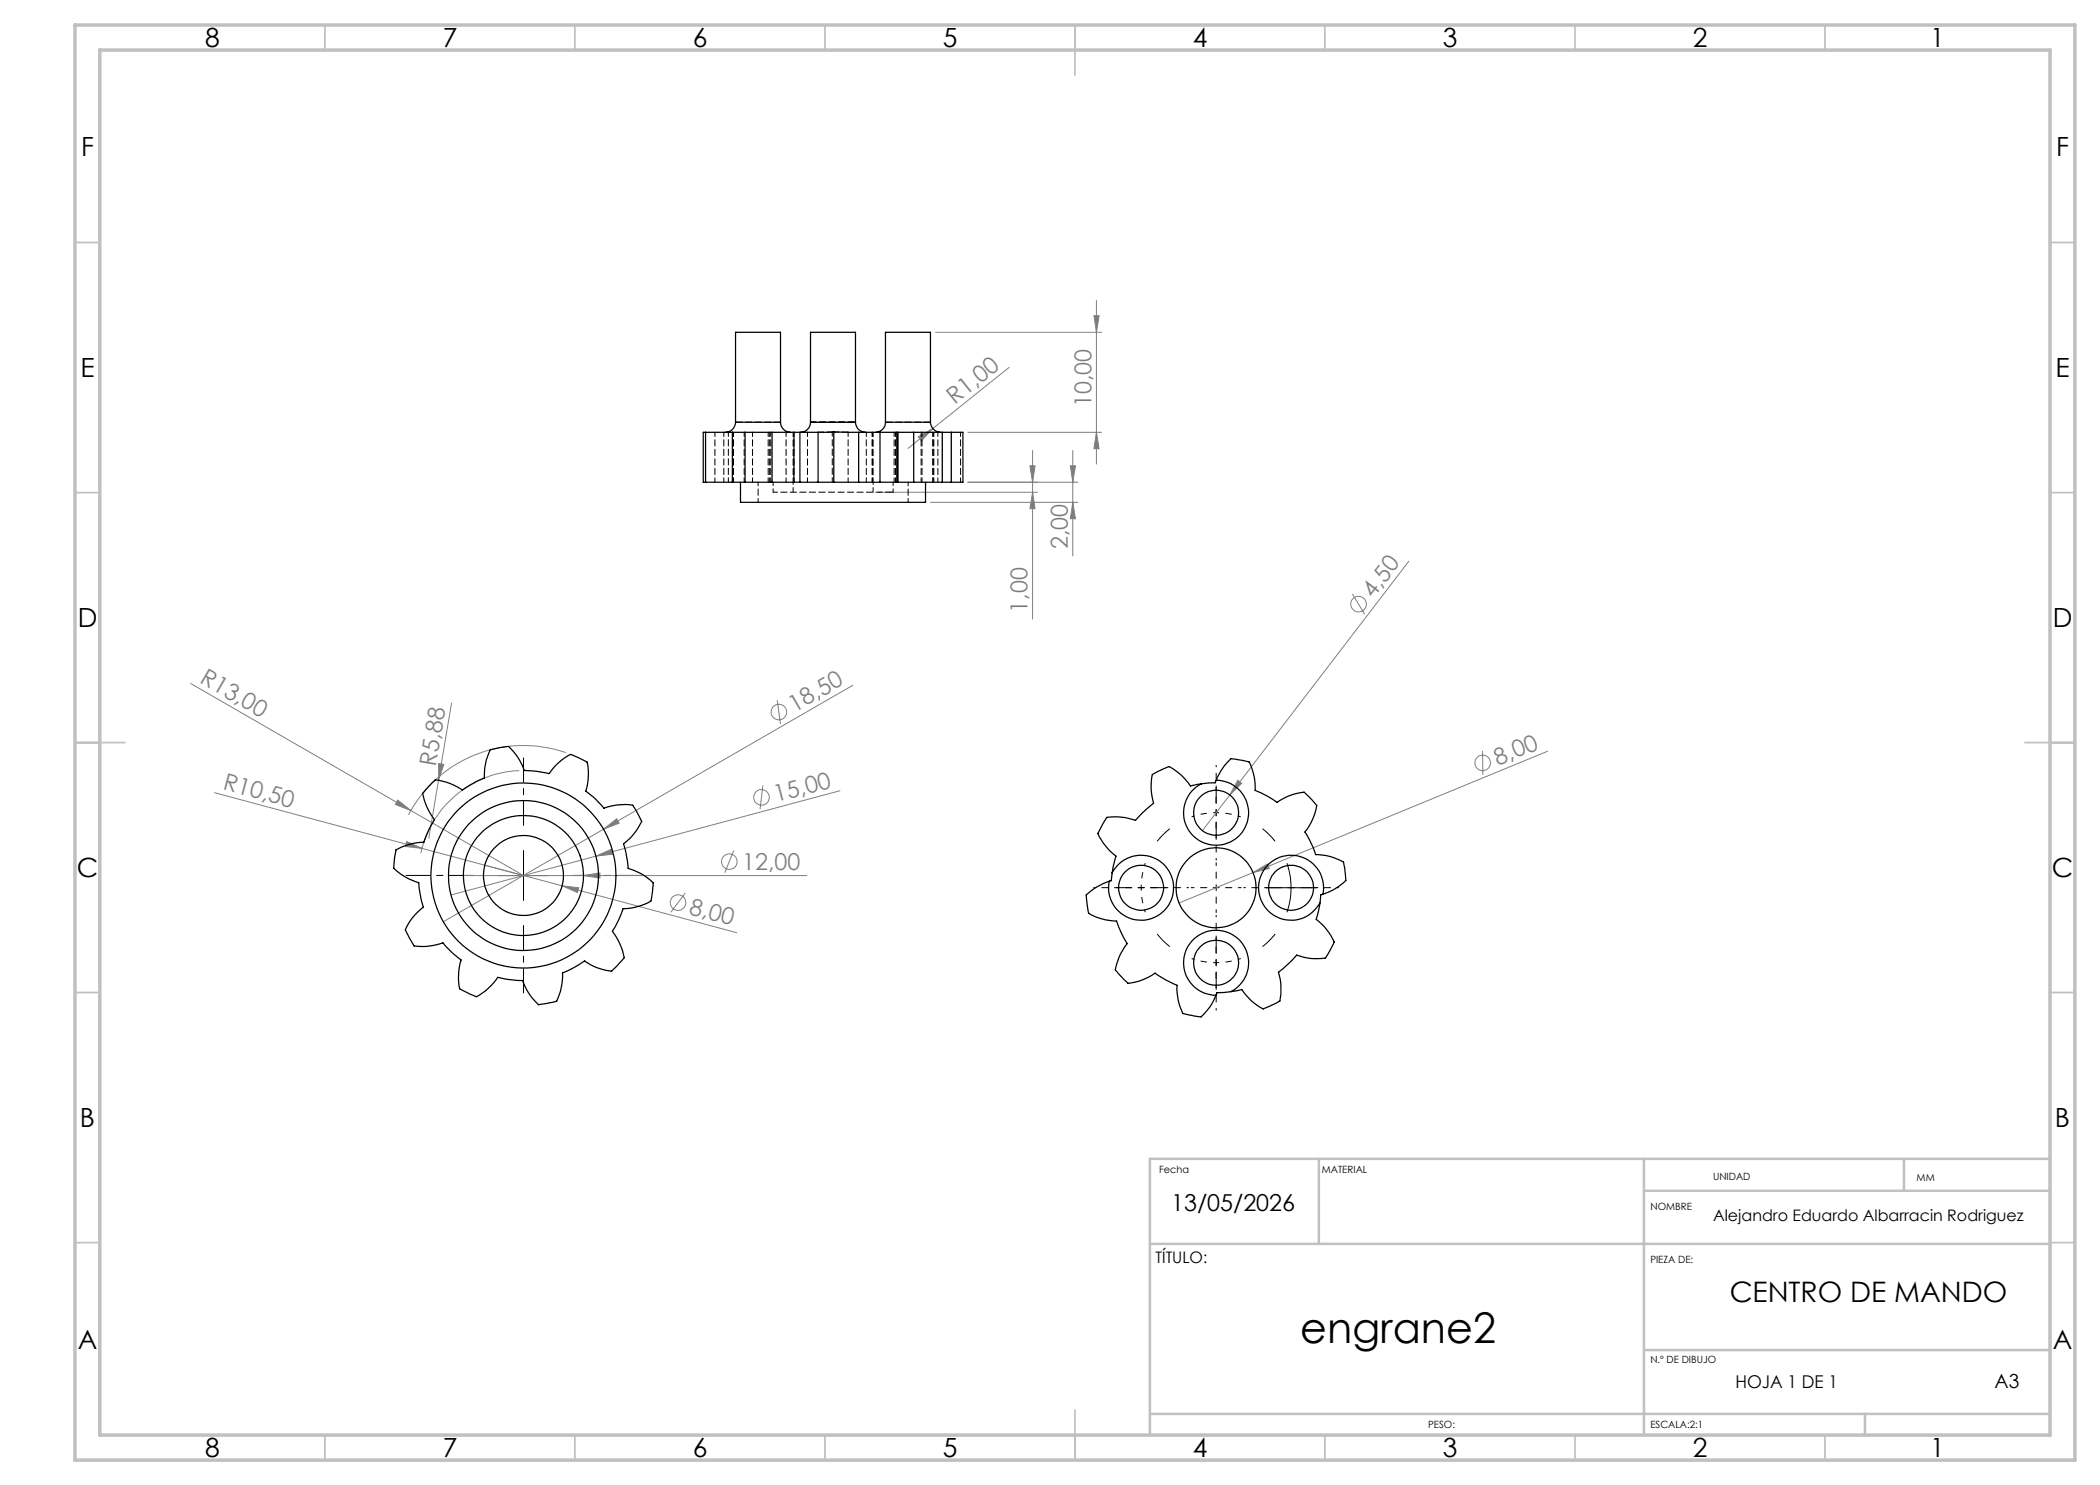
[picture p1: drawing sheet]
<svg xmlns="http://www.w3.org/2000/svg" width="420mm" height="297mm" viewBox="0 0 420 297" stroke-linecap="round" stroke-linejoin="round" font-family="sans-serif">
<g fill="none" stroke="#808080" stroke-width=".2">
<path d="M187.1 66.5h33.2M201.8 73.5l-20.2 16.2M218.8 63.1h1l-.5 3.4zM219.3 60.1v32.7M175.6 98.5h31.9M183.7 87.4l2.8-1.7-2.2 2.5zM193.6 96.4h21.9M193.6 86.5h26.7M206 93.2h1l-.5 3.2zM206.5 98.5l.5 3.2h-1zM206.5 90.1v33.7M214.1 93.2h1l-.5 3.2z"/>
<path d="M214.6 90.1v21.1M219.3 86.5l.5 3.2h-1zM186.1 100.5h29.4M214.6 100.5l.5 3.2h-1zM270.5 118.8l2.4 4.1M281.8 112.3l-41.3 53.8M38.1 136.7l66.6 38.4M170.6 137.1l-49.9 28.7M42.9 158.5l41.5 11.2M87.7 156.1l-1.9 11.5M87.7 152.7l1.1 .2-1.1 3.2zM90.3 140.6l-2.6 15.5"/>
<path d="M103.9 154.1a21 21 0 0 0-19.7 16.5M113.2 150.5a26 26 0 0 0-31.5 12.5M152.6 157.1l-.6 4.8M155.4 140l.7 4.8M168 158.1l-48.8 13.1M247.5 156.1l.9 .6-2.4 2.3zM296.5 150.2l.1 4.8M309.5 150.2l-73.7 30.4M79.6 160l2.6 2.1-3.1-1.2zM81.4 168.3l3 1.4-3.3-.4zM84.4 169.7l28 7.5M92.7 175.1h68.7"/>
<path d="M112.4 177.2l3.3 .3-.2 1zM112.4 177.2l35 9.3M116.7 175.1l3.3-.5v1zM119.2 171.2l3-1.3 .3 .9zM119.2 171.2l-29 7.8M120.7 165.8l2.6-2 .5 .8zM120.7 165.8l-32 18.6M137.1 178.6l-2.9 3.9M146.8 170.1l-1.8 4.5M250.6 174.5l2.9-1.7 .4 .9z"/>
<circle cx="271.7" cy="120.8" r="1.56"/>
<circle cx="152.3" cy="159.5" r="1.56"/>
<circle cx="155.8" cy="142.4" r="1.56"/>
<circle cx="296.6" cy="152.6" r="1.56"/>
<circle cx="145.9" cy="172.3" r="1.55"/>
<circle cx="135.6" cy="180.5" r="1.56"/>
</g>
<path d="M228.2 177.5a15 15 0 0 0 .9 4.9M228.2 177.5a15 15 0 0 1 .9-4.9M243.2 162.5a15 15 0 0 0-4.9 .9M243.2 162.5a15 15 0 0 1 4.9 .9M243.2 192.5a15 15 0 0 0 4.9-.8M243.2 192.5a15 15 0 0 1-4.9-.8" fill="none" stroke="#000" stroke-width=".2" stroke-dasharray="15.2 1.3 1.3 1.3" stroke-dashoffset="14.6" stroke-linecap="butt"/>
<path d="M234 165.7l-1.4 1.2-1.2 1.4M255 168.3l-1.2-1.4-1.3-1.2M231.4 186.8l1.2 1.3 1.4 1.2M252.5 189.3l1.3-1.2 1.2-1.3" fill="none" stroke="#000" stroke-width=".2" stroke-dasharray="15.2 1.3 1.3 1.3" stroke-linecap="butt"/>
<path d="M99.7 175.1h10M104.7 170.1v10M253.2 177.5h10M257.4 172.6a15.2 15.2 0 0 1 0 9.9" fill="none" stroke="#000" stroke-width=".2"/>
<path d="M243.2 157.5v-4.5M223.2 177.5h-4.5M233.2 177.5h4.5M243.2 167.5v4.5M253.2 177.5h-4.5M263.2 177.5h4.5M243.2 197.5v4.5M243.2 187.5v-4.5" fill="none" stroke="#000" stroke-width=".2" stroke-dasharray="15.2 1.3 1.3 1.3" stroke-dashoffset="14.9"/>
<path d="M228.2 177.5h-5M228.2 177.5h5M243.2 177.5v-5M243.2 177.5h-5M243.2 177.5v5M243.2 177.5h5M243.2 162.5v-5M243.2 162.5v5M243.2 192.5v5M243.2 192.5v-5" fill="none" stroke="#000" stroke-width=".2" stroke-dasharray="15.2 1.3 1.3 1.3" stroke-dashoffset="14.6"/>
<path d="M233.2 177.5h-10M243.2 167.5v-10M253.2 177.5h10M243.2 187.5v10" fill="none" stroke="#000" stroke-width=".2" stroke-dasharray="15.2 1.3 1.3 1.3" stroke-dashoffset="12.1"/>
<path d="M94.7 175.1h-13.5M104.7 165.1v-13.5M114.7 175.1h13.5M104.7 185.1v13.5" fill="none" stroke="#000" stroke-width=".2" stroke-dasharray="15.2 1.3 1.3 1.3" stroke-dashoffset="10.4"/>
<g fill="none" stroke="#c0c0c0" stroke-width=".35">
<path d="M65 5v5M115 5v5M165 5v5M215 5v10M265 5v5M315 5v5M365 5v5M15 48.5h5M410 48.5h5M15 98.5h5M410 98.5h5M15 148.5h10"/>
<path d="M405 148.5h10M15 198.5h5M410 198.5h5M15 248.5h5M410 248.5h5M65 287v5M115 287v5M165 287v5M215 282v10M265 287v5M315 287v5M365 287v5"/>
</g>
<path d="M263.8 231.8v17M328.8 231.8v55.2M328.8 238.2h81.2M380.8 231.8v6.4M410 231.8h-180v55.2M230 248.8h180M328.8 270h81.2M230 282.8h180M373 282.8v4.2" fill="none" stroke="#c0c0c0" stroke-width=".5"/>
<path d="M15 5h400v287h-400zM20 10h390v277h-390z" fill="none" stroke="#c0c0c0" stroke-width=".7"/>
<g fill="#808080">
<path d="M79.6 160l2.6 2.1-3.1-1.2z"/>
<path d="M81.4 168.3l3 1.4-3.3-.4z"/>
<path d="M116.7 175.1l3.3-.5v1z"/>
<path d="M119.2 171.2l3-1.3 .3 .9z"/>
<path d="M250.6 174.5l2.9-1.7 .4 .9z"/>
<path d="M120.7 165.8l2.6-2 .5 .8z"/>
<path d="M183.7 87.4l2.8-1.7-2.2 2.5z"/>
<path d="M247.5 156.1l.9 .6-2.4 2.3z"/>
<path d="M87.7 152.7l1.1 .2-1.1 3.2z"/>
<path d="M112.4 177.2l3.3 .3-.2 1z"/>
<path d="M214.6 100.5l.5 3.2h-1zM214.1 93.2h1l-.5 3.2z"/>
<path d="M218.8 63.1h1l-.5 3.4zM219.3 86.5l.5 3.2h-1zM206 93.2h1l-.5 3.2zM206.5 98.5l.5 3.2h-1z"/>
</g>
<g fill="none" stroke="#000" stroke-width=".25">
<path d="M141.1 86.5h5.4M141.1 96.4h5.4M141.1 86.5h-.4v9.9h.4M141.1 86.5v9.9M146.5 86.5h2.5M146.5 96.4h2.5M146.5 86.5v9.9M147.1 84.5a2.02 2.02 0 0 1-2 2M147.1 84.5v-18h9v18M147.1 84.5h9M148.1 96.4v4.1h37v-4.1M149 86.5h5.4"/>
<path d="M149 96.4h5.4M149 86.5v9.9M154.4 86.5h4.4M154.4 96.4h4.4M154.4 86.5v9.9M156.1 84.5a2.02 2.02 0 0 0 2 2M158.8 86.5h1.2M158.8 96.4h1.2M158.8 86.5v9.9M160 96.4h3.6M160 86.5h3.6M160 86.5v9.9"/>
<path d="M162.1 84.5a2.02 2.02 0 0 1-2 2M162.1 84.5v-18h9v18M162.1 84.5h9M163.6 96.4h3.2M163.6 86.5v9.9M166.8 86.4l-3.2 .1M166.8 86.4l4.9 .1M166.8 96.4h4.9M166.8 86.4v10M171.1 84.5a2.02 2.02 0 0 0 2 2M171.7 86.5h4.3M171.7 96.4h4.3"/>
<path d="M171.7 86.5v9.9M176 86.5h3.4M176 96.4h3.4M176 86.5v9.9M177.1 84.5a2.02 2.02 0 0 1-2 2M177.1 84.5v-18h9v18M177.1 84.5h9M179.4 86.5h.2M179.4 96.4h.2M179.4 86.5v9.9M179.6 86.5h3.1M179.6 96.4h3.1"/>
<path d="M179.6 86.5v9.9M182.7 86.5h5.8M182.7 96.4h5.8M182.7 86.5v9.9M186.1 84.5a2.1 2.1 0 0 0 2 2M187.6 86.4l-.2 .1M187.6 86.4v.1M188.5 86.5h1.8M188.5 96.4h1.8M188.5 86.5v9.9M190.3 86.5h2.3v9.9h-2.3M190.3 86.5v9.9"/>
<path d="M86.4 156.6l.7-.6a12.3 12.3 0 0 1 5.4 2l1.6-1 2.8-1.4a12.3 12.3 0 0 1 1.1-5.6l3.7-.7a11.4 11.4 0 0 1 3.1 4.8l2.6 .2 2.4 .4a12 12 0 0 1 4.3-3.8l3.3 1.5a12 12 0 0 1-.2 5.8 17.9 17.9 0 0 1 3.6 3.4 11.5 11.5 0 0 1 5.7-.6l1.8 3.3a12.1 12.1 0 0 1-3.6 4.5l.5 1.8 .4 3.1a11.2 11.2 0 0 1 5 2.9l-.4 3.6a12.1 12.1 0 0 1-5.6 1.5 19.8 19.8 0 0 1-2.1 4.6 12.8 12.8 0 0 1 2.3 5.3l-2.5 2.6a11 11 0 0 1-5.4-2l-2.1 1.3-2.3 1.1a12.3 12.3 0 0 1-1.2 5.6l-3.6 .7a11.4 11.4 0 0 1-3.2-4.8l-3.1-.2-1.8-.4a12.5 12.5 0 0 1-4.3 3.9l-3.4-1.6a12.1 12.1 0 0 1 .3-5.8 17.9 17.9 0 0 1-3.6-3.4 12 12 0 0 1-5.8 .6l-1.7-3.3a11.3 11.3 0 0 1 3.6-4.5l-.5-1.8-.5-3.1a11.7 11.7 0 0 1-5-2.9l.5-3.6a12.1 12.1 0 0 1 5.6-1.6 19.8 19.8 0 0 1 2.1-4.5 12.4 12.4 0 0 1-2.4-5.2zM240.3 156.8l-2.2 .4a11.6 11.6 0 0 0-4.3-3.9l-3.3 1.6a11.4 11.4 0 0 0 .2 5.8l-2.3 2-1.3 1.4a12.4 12.4 0 0 0-5.7-.6l-1.8 3.2a12.6 12.6 0 0 0 3.6 4.5l-.8 3.4M243.2 156.1a6.5 6.5 0 0 1 6.1 8.8 6.5 6.5 0 0 1-10.4 2.5 6.5 6.5 0 0 1 1.4-10.6M243.2 156.1l-.2 .5-2.7 .2M243.2 156.1a11.9 11.9 0 0 1 3-4.4l3.6 .7a11.8 11.8 0 0 1 1.2 5.7 19.8 19.8 0 0 1 4.4 2.4 11.3 11.3 0 0 1 5.4-2.1l2.5 2.7a11.7 11.7 0 0 1-2.3 5.3l.9 1.6 1.2 2.9a11 11 0 0 1 5.6 1.5l.5 3.7a12 12 0 0 1-4.6 2.8M221.9 176.2a12.5 12.5 0 0 0-4.7 2.8l.5 3.7a11.5 11.5 0 0 0 5.6 1.5l.9 2.3 1.2 2.2a11.4 11.4 0 0 0-2.3 5.3l2.5 2.7a11.3 11.3 0 0 0 5.4-2.1 21.1 21.1 0 0 0 4.4 2.5 11.2 11.2 0 0 0 1.2 5.6l3.6 .7a11 11 0 0 0 3-4.3M222.4 174.6a6.5 6.5 0 0 1 10.9-1.2 6.5 6.5 0 0 1-3.5 10.4 6.5 6.5 0 0 1-7.9-7.6M222.4 174.6l-.1 1.5-.4 .1M264.6 178.9a6.5 6.5 0 0 0-7.9-7.6 6.5 6.5 0 0 0-3.6 10.4 6.5 6.5 0 0 0 10.9-1.2M264.6 178.9l-.4 .1-.2 1.5M246.2 198.3a6.5 6.5 0 0 0 1.3-10.6 6.5 6.5 0 0 0-10.4 2.6 6.5 6.5 0 0 0 6.1 8.8M246.2 198.3l-2.8 .2-.2 .6"/>
<path d="M264 180.5l-.8 3.4a12 12 0 0 1 3.6 4.5l-1.7 3.2a11.4 11.4 0 0 1-5.8-.6l-1.2 1.4-2.4 2a11.9 11.9 0 0 1 .3 5.8l-3.4 1.6a10.9 10.9 0 0 1-4.2-3.9l-2.2 .4"/>
<circle cx="104.7" cy="175.1" r="8"/>
<circle cx="104.7" cy="175.1" r="12"/>
<circle cx="104.7" cy="175.1" r="15"/>
<circle cx="104.7" cy="175.1" r="18.5"/>
<circle cx="228.2" cy="177.6" r="4.5"/>
<circle cx="243.2" cy="162.6" r="4.5"/>
<circle cx="243.2" cy="177.5" r="8"/>
<circle cx="258.2" cy="177.5" r="4.5"/>
<circle cx="243.2" cy="192.5" r="4.5"/>
</g>
<g fill="none" stroke="#000" stroke-width=".2" stroke-dasharray="1.3 .6" stroke-dashoffset=".4">
<path d="M143 96.4v-10M144.8 96.4v-10M145.7 96.4v-10M146.6 96.4v-10M146.7 96.4v-10M148.8 96.4v-10M150.5 96.4v-10M153.6 86.4v10M153.9 96.4v-10M154.1 96.4v-10M154.6 98.4h23.4M157.2 96.4v-10"/>
<path d="M158.8 96.4v-10M161.5 96.4v-10M166.5 96.4v-10M169.6 96.4v-10M173.3 96.4v-10M174.4 96.4v-10M174.5 96.4v-10M178.8 96.4v-10M179.1 96.4v-10M184.2 96.4v-10M184.4 96.4v-10M186.5 96.4v-10"/>
<path d="M186.6 96.4v-10M186.8 96.4v-10M187.6 96.4v-10M192.1 96.4v-10"/>
</g>
<path d="M166.6 86.4h3" fill="none" stroke="#000" stroke-width=".2" stroke-dasharray="1.3 .6" stroke-dashoffset=".1"/>
<path d="M158.6 86.4v12M174.6 98.4v-12M178 98.4h.6" fill="none" stroke="#000" stroke-width=".2" stroke-dasharray="1.3 .6" stroke-dashoffset=".3"/>
<path d="M145.7 86.4h.1M166.5 86.4h.1" fill="none" stroke="#000" stroke-width=".2" stroke-dasharray="1.3 .6"/>
<path d="M162.1 84.4h9h-9M163.7 86.4h2.8" fill="none" stroke="#000" stroke-width=".2" stroke-dasharray="1.3 .6" stroke-dashoffset=".2"/>
<path d="M151.6 96.4v4M181.6 100.4v-4" fill="none" stroke="#000" stroke-width=".2" stroke-dasharray="1.3 .6" stroke-dashoffset=".5"/>
<path d="M154.6 96.4v2M178.6 98.4v-2" fill="none" stroke="#000" stroke-width=".2" stroke-dasharray="1.3 .6" stroke-dashoffset=".6"/>
<path d="M156.1 84.4h-9M171.1 84.4h-9M186.1 84.4h-9" fill="none" stroke="#000" stroke-width=".2" stroke-dasharray="1.3 .6" stroke-dashoffset="-.1"/>
<text font-size="8.5" x="260" y="268.7">engrane2</text>
<text font-size="5.6" x="345.9" y="260.4">CENTRO DE MANDO</text>
<g font-size="5.3">
<text x="41" y="9.5">8</text>
<text x="88.5" y="9.5">7</text>
<text x="138.5" y="9.5">6</text>
<text x="188.5" y="9.5">5</text>
<text x="238.5" y="9.5">4</text>
<text x="288.5" y="9.5">3</text>
<text x="338.5" y="9.5">2</text>
<text x="386" y="9.5">1</text>
<text x="16.2" y="31.2">F</text>
<text x="411.2" y="31.2">F</text>
<text x="16.1" y="75.5">E</text>
<text x="411.1" y="75.5">E</text>
<text x="15.5" y="125.5">D</text>
<text x="410.5" y="125.5">D</text>
<text x="15.4" y="175.5">C</text>
<text x="410.4" y="175.5">C</text>
<text x="16" y="225.5">B</text>
<text x="411" y="225.5">B</text>
<text x="15.5" y="269.7">A</text>
<text x="410.5" y="269.7">A</text>
<text x="41" y="291.5">8</text>
<text x="88.5" y="291.5">7</text>
<text x="138.5" y="291.5">6</text>
<text x="188.5" y="291.5">5</text>
<text x="238.5" y="291.5">4</text>
<text x="288.5" y="291.5">3</text>
<text x="338.5" y="291.5">2</text>
<text x="386" y="291.5">1</text>
</g>
<g font-size="4.7" fill="#808080">
<text x="190.9" y="81" transform="rotate(-39 190.9 81)">R1,00</text>
<text x="218.3" y="81.4" transform="rotate(-90 218.3 81.4)">10,00</text>
<text x="213.6" y="109.9" transform="rotate(-90 213.6 109.9)">2,00</text>
<text x="274.6" y="119.8" transform="rotate(-53 274.6 119.8)">4,50</text>
<text x="205.5" y="122.5" transform="rotate(-90 205.5 122.5)">1,00</text>
<text x="39.8" y="136.4" transform="rotate(30 39.8 136.4)">R13,00</text>
<text x="158.9" y="142.6" transform="rotate(-30 158.9 142.6)">18,50</text>
<text x="87.2" y="153.4" transform="rotate(-80 87.2 153.4)">R5,88</text>
<text x="299.6" y="153.2" transform="rotate(-22 299.6 153.2)">8,00</text>
<text x="44.4" y="157.9" transform="rotate(15 44.4 157.9)">R10,50</text>
<text x="155.2" y="160.4" transform="rotate(-15 155.2 160.4)">15,00</text>
<text x="148.4" y="174">12,00</text>
<text x="137.7" y="182.8" transform="rotate(15 137.7 182.8)">8,00</text>
</g>
<text font-size="4.7" x="234.3" y="242.1">13/05/2026</text>
<text font-size="3.9" x="398.9" y="277.7">A3</text>
<text font-size="3.5" x="347.1" y="277.7">HOJA 1 DE 1</text>
<g font-size="3.2">
<text x="342.6" y="244.3">Alejandro Eduardo Albarracin Rodriguez</text>
<text x="231.1" y="252.5">TÍTULO:</text>
</g>
<g font-size="2">
<text x="231.8" y="234.6">Fecha</text>
<text x="264.4" y="234.6">MATERIAL</text>
<text x="342.6" y="236">UNIDAD</text>
<text x="383.3" y="236.2">MM</text>
<text x="330.1" y="242.1">NOMBRE</text>
<text x="330.1" y="252.5">PIEZA DE:</text>
<text x="330.1" y="272.5">N.º DE DIBUJO</text>
<text x="285.6" y="285.5">PESO:</text>
<text x="330.1" y="285.6">ESCALA:2:1</text>
</g>
</svg>
